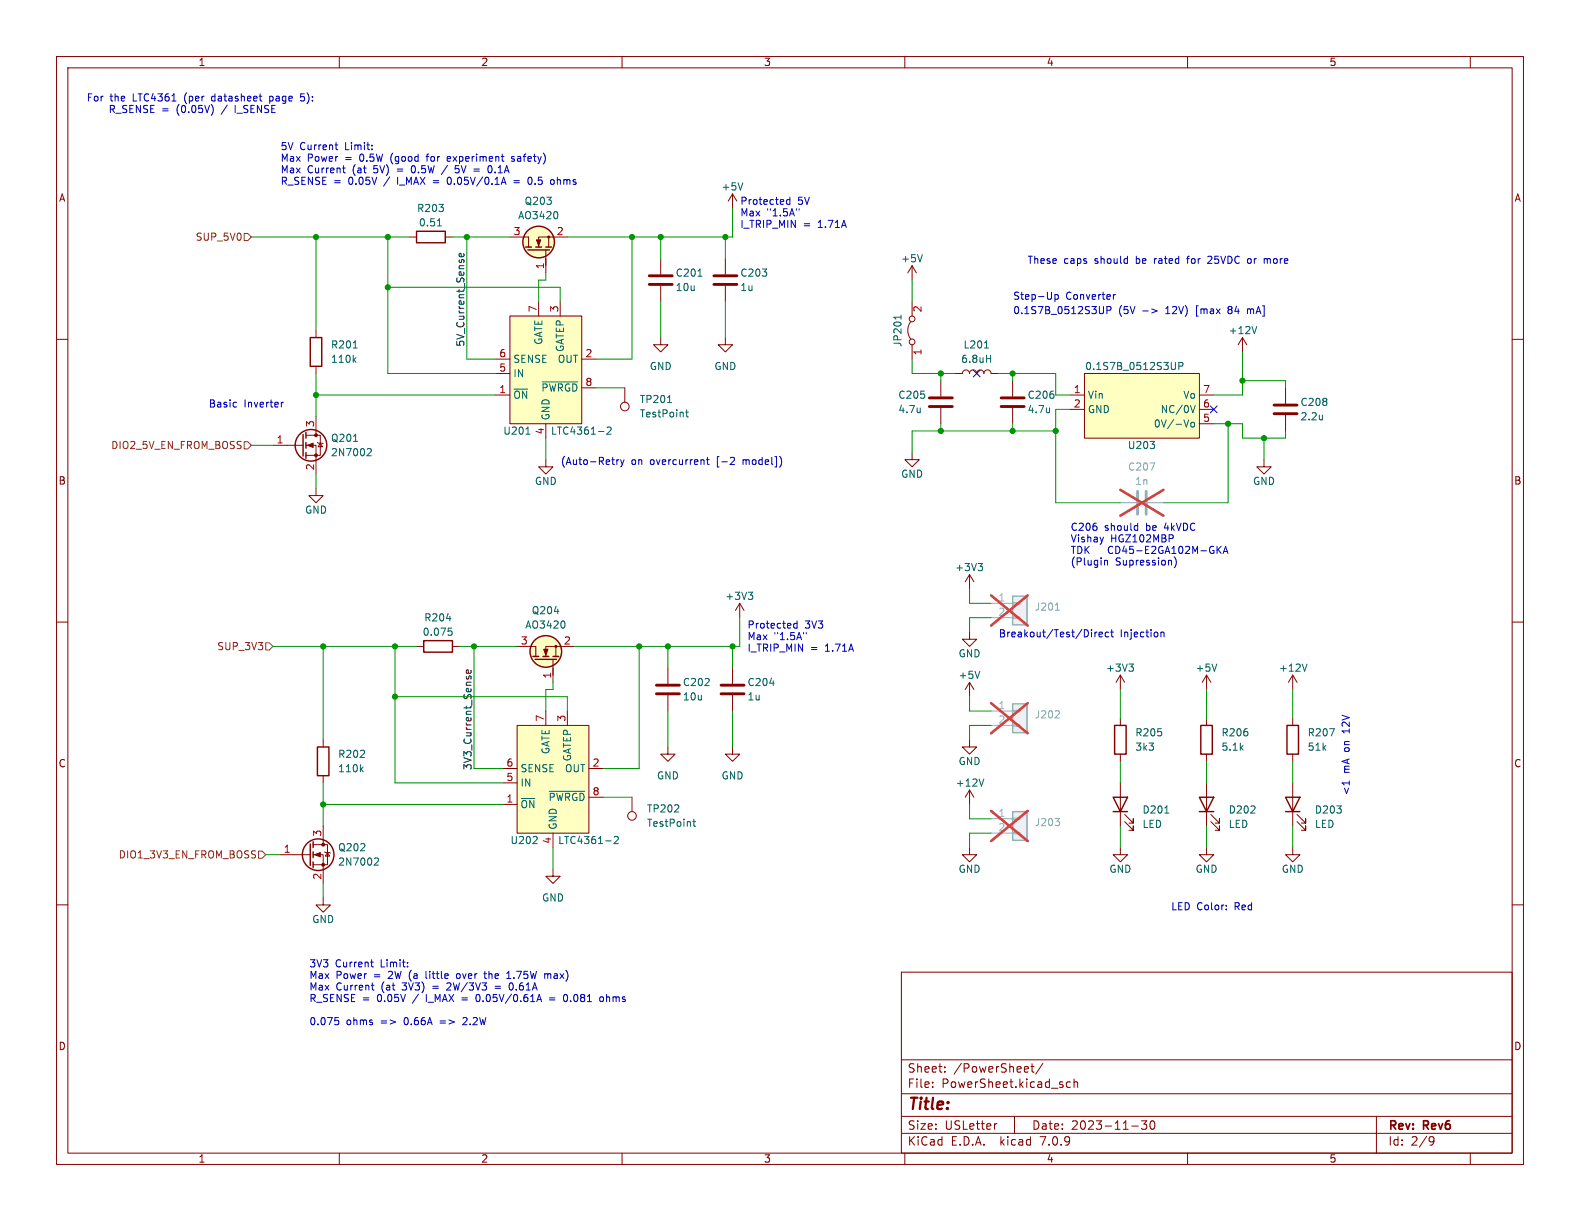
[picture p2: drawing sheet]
<svg xmlns="http://www.w3.org/2000/svg" width="279mm" height="216mm" viewBox="0 0 279 216" stroke-linecap="round" stroke-linejoin="round" font-family="sans-serif">
<g fill="none" stroke="#840000" stroke-width=".18">
<path d="M10 10h259.4v195.9h-259.4zM12 12h255.4v191.9h-255.4zM60 10v2M110 10v2M160 10v2M210 10v2M260 10v2M129.5 34.3v2.5M129.5 34.3l-.7 1.3M129.5 34.3l.8 1.3M10 60h2M55.9 58.4v1.3"/>
<path d="M72.4 41.9h1.3M78.7 41.9h1.3M90.2 55.9h12.7v19h-12.7zM90.2 41.9h3.3v1.8M95.2 53.3v2.6M96.5 44.2v4.1M97 41.9v1.8M99.1 53.3v2.6M100.3 41.9h-5.1v1.8M116.8 59.7v1.3h1.3l-1.3 1.2-1.2-1.2h1.2M116.8 45.7v2.8M116.8 50.5v2.8"/>
<path d="M128.3 59.7v1.3h1.2l-1.2 1.2-1.3-1.2h1.3M128.3 45.7v2.8M128.3 50.5v2.8M161 56.9a2.54 2.54 0 0 0 0 3M161.3 47l-.8 1.3M161.3 47v2.5M161.3 53.3v2.6M161.3 47l.8 1.3M219.7 59.7l-.8 1.3M219.7 59.7v2.5M219.7 59.7l.8 1.3M267.4 60h2"/>
<path d="M48.3 78.7h5.3M54.1 78.7h1.8v5.1M54.1 77h2.5v3.5h-2.5M55.9 64.8v1.2M55.9 73.7v3.3M56.1 78.2l.2 .2h.7l.1 .1M56.6 78.4l.4 .6h-.7zM87.6 69.9h2.6M87.6 63.5h2.6M87.6 66h2.6M96.5 74.9v2.6M102.9 63.5h2.5"/>
<path d="M102.9 68.6h2.5M110.5 68.6v2.5M161.3 61v2.5M166.4 67.3v2.8M166.4 72.1v2.8M168.9 66h1.3a.64 .64 0 0 1 .6-.6 .64 .64 0 0 1 .6 .6 .64 .64 0 0 1 .7-.6 .64 .64 0 0 1 .6 .6 .64 .64 0 0 1 .7-.6 .64 .64 0 0 1 .6 .6 .64 .64 0 0 1 .6-.6 .64 .64 0 0 1 .7 .6h1.2M179.1 67.3v2.8M179.1 72.1v2.8M189.2 69.9h2.6M189.2 72.4h2.6M191.8 66h20.3v11.5h-20.3zM212.1 69.9h2.5"/>
<path d="M212.1 72.4h2.5M212.1 74.9h2.5M227.3 68.6v2.8M227.3 73.4v2.8M55.9 86.4v1.2h1.2l-1.2 1.3-1.3-1.3h1.3M96.5 81.3v1.3h1.3l-1.3 1.2-1.3-1.2h1.3M161.3 80v1.3h1.3l-1.3 1.3-1.3-1.3h1.3M223.5 81.3v1.3h1.3l-1.3 1.2-1.3-1.2h1.3M10 110h2M73.7 114.3h1.2M80 114.3h1.3M91.4 114.3h3.3v1.8"/>
<path d="M97.8 116.6v4.1M98.3 114.3v1.8M101.6 114.3h-5.1v1.8M118.1 118.1v2.8M129.5 118.1v2.8M130.8 106.7l-.8 1.3M130.8 106.7v2.5M130.8 106.7l.8 1.3M171.4 111.8v1.2h1.3l-1.3 1.3-1.2-1.3h1.2M171.4 101.6v2.5M171.4 101.6l-.7 1.3M171.4 101.6l.8 1.3"/>
<path d="M198.1 119.4v2.5M198.1 119.4l-.7 1.3M198.1 119.4l.8 1.3M213.4 119.4v2.5M213.4 119.4l-.8 1.3M213.4 119.4l.7 1.3M228.6 119.4l-.8 1.3M228.6 119.4v2.5M228.6 119.4l.8 1.3M267.4 110h2M57.1 130.8v1.3M57.1 137.2v1.2"/>
<path d="M88.9 135.9h2.5M88.9 138.4h2.5M91.4 128.3h12.7v19h-12.7zM96.5 125.7v2.6M100.3 125.7v2.6M104.1 135.9h2.6M118.1 132.1v1.3h1.3l-1.3 1.2-1.3-1.2h1.3M118.1 122.9v2.8M129.5 132.1v1.3h1.3l-1.3 1.2-1.2-1.2h1.2M129.5 122.9v2.8M171.4 130.8v1.3h1.3l-1.3 1.3-1.2-1.3h1.2M171.4 139.7l-.7 1.3"/>
<path d="M171.4 120.7v2.5M171.4 139.7v2.5M171.4 139.7l.8 1.3M171.4 120.7l-.7 1.2M171.4 120.7l.8 1.2M198.1 127v1.3M198.1 133.4v1.2M198.1 138.4v7.7M213.4 127v1.3M213.4 133.4v1.2M213.4 138.4v7.7M228.6 127v1.3"/>
<path d="M228.6 133.4v1.2M228.6 138.4v7.7M10 160h2M49.5 151.1h5.4M55.4 151.1h1.7v5.1M55.4 149.4h2.5v3.5h-2.5M57.1 158.8v1.2h1.3l-1.3 1.3-1.2-1.3h1.2M57.1 146.1v3.3M57.4 150.6l.1 .1h.8l.1 .2M57.9 150.7l.4 .7h-.8zM88.9 142.2h2.5M97.8 153.7v1.2h1.3l-1.3 1.3-1.3-1.3h1.3"/>
<path d="M97.8 147.3v2.6M104.1 141h2.6M111.8 141v2.5M171.4 149.9v1.2h1.3l-1.3 1.3-1.2-1.3h1.2M198.1 149.9v1.2h1.3l-1.3 1.3-1.3-1.3h1.3M198.9 145.3l1.5 1.5v-.7v.7h-.8M198.9 144l1.5 1.5v-.7v.7h-.8M213.4 149.9v1.2h1.2l-1.2 1.3-1.3-1.3h1.3M214.1 145.3l1.5 1.5v-.7v.7h-.7M214.1 144l1.5 1.5v-.7v.7h-.7M228.6 149.9v1.2h1.3l-1.3 1.3-1.3-1.3h1.3M229.4 145.3l1.5 1.5v-.7v.7h-.8"/>
<path d="M229.4 144l1.5 1.5v-.7v.7h-.8M267.4 160h2M159.4 171.9h108v32h-108zM159.4 197.4h108M159.4 193.4h108M159.4 187.4h108M164.9 192.1v.2M164.9 191.4v.1M167.1 189.4v.2M167.1 188.7v.1M176.3 198.7l-.3 .1M179.4 197.4v3"/>
<path d="M182.3 188.6h.6M182.5 188.1v1.3l.4 .2M184.4 188l-1.3 1.9M189.3 191.4l-.4-.1-.3 .3v.4l.1 .2h.6M189.9 191.4l.2-.1 .4 .1 .1 .9M189.9 190.8v1.5M200.1 199.1h1.2M201.9 198.2h.9l-.5 .6 .4 .1v.6l-.2 .2h-.4l-.2-.2M203.6 198.3l.1-.1a.81 .81 0 0 1 .6 .6 .81 .81 0 0 1-.3 .8l-.1 .1a.81 .81 0 0 1-.6-.6 .81 .81 0 0 1 .3-.8zM243.4 197.4v6.5M60 203.9v2M110 203.9v2"/>
<path d="M159.4 200.4h108M160 203.9v2M210 203.9v2M253 201l.5 .1a.99 .99 0 0 1-.4 1.4h-.2M253.6 201.6l-.3 .3h-.3M260 203.9v2"/>
<circle cx="161.3" cy="56.4" r=".51"/>
<circle cx="110.5" cy="71.9" r=".76"/>
<circle cx="161.3" cy="60.5" r=".51"/>
<circle cx="111.8" cy="144.3" r=".76"/>
</g>
<g fill="none" stroke="#840000" stroke-width=".25">
<path d="M54.9 59.7h2v5.1h-2zM73.7 40.9h5v2h-5zM93 43.7h1M93.3 44.2h3.9M94.7 43.7h1.1M96.5 43.7h1M53.6 76.8v3.8M54.1 76.5v1M54.1 78.2v1M54.1 80v1M74.9 113.3h5.1v2h-5.1zM94.2 116.1h1"/>
<path d="M94.6 116.6h3.8M96 116.1h1M97.8 116.1h1M56.1 132.1h2.1v5.1h-2.1zM197.1 128.3h2v5.1h-2zM212.3 128.3h2.1v5.1h-2.1zM227.6 128.3h2v5.1h-2zM54.9 149.2v3.8M55.4 148.8v1.1M55.4 150.6v1M55.4 152.4v1M196.8 141h2.6l-1.3 2.5z"/>
<path d="M196.8 143.5h2.6M212.1 141h2.5l-1.2 2.5zM212.1 143.5h2.5M227.3 141h2.6l-1.3 2.5zM227.3 143.5h2.6"/>
<circle cx="95.2" cy="42.8" r="2.79"/>
<circle cx="55" cy="78.7" r="2.79"/>
<circle cx="96.5" cy="115.2" r="2.79"/>
<circle cx="56.3" cy="151.1" r="2.79"/>
</g>
<g fill="none" stroke="#006464" stroke-width=".18">
<path d="M77.3 39.9h.8M77.6 38.9l.1-.2v1.2M98.5 37.5l.1 .4-.1 .7M131.4 32.3l-.5 1.3M123.4 48.8h.7M159.3 55.7v.8M159.3 56.1h-1.2l.1 .1M163.1 45l-.4 1.3M222.2 57.7l-.4 1.3M62.5 61.5h.7M62.5 78h.7M62.6 63.6l.3 .5"/>
<path d="M62.9 63.2l-.4 .5M65.1 79.3l.4 .1 .2 .3-.8 .9h.8M93 76.8h.7M95.9 67.5h6.2M105.8 76.3h1M107.3 75.6l.5-.1 .3 .4-.8 .9h.8M118 71.2h.8M121.2 72.9h.5M121.4 72.5v1.1l.3 .1M162.7 72.1v.9M162.7 72.8v.1M174.1 61.5h.7"/>
<path d="M174.4 63.4h.8M175.2 62.8v1.3M185.6 72.1v.9M185.6 72.8l-.1 .1M203.4 78h.8l-.5 .5M204.1 78.7v.5M207.9 64.1v1l-.3 .2M208.5 64.7h.6l.1-.2-.1-.3-.6-.1v1.2M210.2 74.2l-.4 1.3M210.6 74.8l.2-.1 .4 .1v.5l-.1 .1-.3 .1-.2-.1zM211.4 71.7l-.5 1.3M233.9 73.4v.8"/>
<path d="M233.9 74.1l-.1 .1M173 99.6h.7l-.4 .5M79 109.4h.7M79.3 111.1h.6M79.4 111.6h.3l.2 .2v.4l-.5 .1M99.8 109.9l.1 .4-.1 .6M132.3 104.7h.8l-.4 .5M132.9 105.2l.2 .2v.3l-.2 .3M173.3 118.7l-.5 1.3M173.5 100.1l.2 .3v.3l-.2 .2M199.6 117.4h.8l-.4 .5M200.2 117.9l.2 .2v.3l-.2 .3"/>
<path d="M215.2 117.4l-.4 1.3M231.1 117.4l-.4 1.3M63.9 136l.3 .5M64.2 135.6l-.5 .5M97.1 139.9h6.3M136.1 120.8h.8M174 137.7l-.4 1.3M235.1 128.8h.9l-.6 1.3M66.4 151.7l.4 .1 .1 .3-.7 .9h.7M94.2 149.2h.8M94.9 148v.4M107.1 148.7h1"/>
<path d="M108.6 148l.5-.1 .2 .4-.7 .9h.7M122.5 145.3h.5M122.7 144.9v1l.3 .2M206 143.8h.7"/>
</g>
<g fill="#f0f0f0" stroke="#f0f0f0" stroke-width=".18">
<path d="M179.1 124.5h2.5v5h-2.5z"/>
<path d="M179.1 105.4h2.5v5.1h-2.5z"/>
<path d="M179.1 143.5h2.5v5.1h-2.5z"/>
</g>
<g fill="none" stroke="#a1a1a1" stroke-width=".18">
<path d="M198.1 88.9h2.8M202.9 88.9h2.8M175.3 106.7h3.8M175.3 109.2h3.8M179.1 109.1h1.2v.2h-1.2zM179.1 106.6h1.2v.2h-1.2zM175.3 125.7h3.8M175.3 128.3h3.8M179.1 128.1h1.2v.3h-1.2zM179.1 125.6h1.2v.3h-1.2zM175.3 144.8h3.8M175.3 147.3h3.8"/>
<path d="M179.1 147.2h1.2v.2h-1.2zM179.1 144.7h1.2v.2h-1.2z"/>
</g>
<path d="M179.1 105.4h2.5v5.1h-2.5zM179.1 124.5h2.5v5h-2.5zM179.1 143.5h2.5v5.1h-2.5z" fill="none" stroke="#a1a1a1" stroke-width=".25"/>
<path d="M203.4 81.9h.8l-.5 1.2M186.6 107.9h.7M187.2 125.7l.1 .2v.3l-.7 .7h.7M186.6 144.7h.7l-.4 .5M187.2 145.3l.1 .2-.1 .4" fill="none" stroke="#989898" stroke-width=".18"/>
<path d="M198.1 86.6l7.6 4.6M205.7 86.6l-7.6 4.6M175.3 105.3l6.4 5.3M181.7 105.3l-6.4 5.3M175.3 124.3l6.4 5.4M181.7 124.3l-6.4 5.4M175.3 143.4l6.4 5.3M181.7 143.4l-6.4 5.3" fill="none" stroke="#eb3a3d" stroke-width=".46"/>
<g fill="none" stroke="#840000" stroke-width=".51">
<path d="M114.8 50.3h4.1M114.8 48.8h4.1M126.2 50.3h4.1M126.2 48.8h4.1M164.3 71.9h4.1M164.3 70.4h4.1M177 71.9h4.1M177 70.4h4.1M225.3 73.2h4.1M225.3 71.6h4.1M116.1 122.7h4M116.1 121.2h4"/>
<path d="M127.5 122.7h4.1M127.5 121.2h4.1"/>
</g>
<g fill="#ffffc2" stroke="#ffffc2" stroke-width=".18">
<path d="M91.4 128.3h12.7v19h-12.7z"/>
<path d="M191.8 66h20.3v11.5h-20.3z"/>
<path d="M90.2 55.9h12.7v19h-12.7z"/>
<circle cx="95.2" cy="42.8" r="2.79"/>
<circle cx="96.5" cy="115.2" r="2.79"/>
</g>
<g fill="#840000" stroke="#840000" stroke-width=".18">
<path d="M94.9 42.4h.7l-.4 1z"/>
<path d="M96.1 114.8h.8l-.4 1z"/>
<path d="M55.6 151.1l1-.4v.8z"/>
<path d="M54.4 78.7l1-.3v.7z"/>
<circle cx="97" cy="41.9" r=".18"/>
<circle cx="98.3" cy="114.3" r=".18"/>
<circle cx="57.1" cy="152.9" r=".25"/>
<circle cx="57.1" cy="149.4" r=".25"/>
<circle cx="55.9" cy="80.5" r=".25"/>
<circle cx="55.9" cy="77" r=".25"/>
</g>
<path d="M201.2 86.9v4M202.7 86.9v4" fill="none" stroke="#a1a1a1" stroke-width=".51"/>
<path d="M43.2 41.3h.6l.6 .6-.6 .6h-.6zM43.2 78.1h.6l.6 .6-.6 .7h-.6zM47 113.7h.6l.7 .6-.7 .6h-.6zM45.7 150.5h.7l.6 .6-.6 .7h-.7z" fill="none" stroke="#725600" stroke-width=".18"/>
<path d="M82 44.9v.3l-.1 .2-.6-.1v-.4l.2-.1 .1 .6M82.5 119.6v.1M82.9 119.7l.2-.2 .2 .2M83.2 118.5l.1 .4-.2 .2-.6-.1v-.5h.3l.1 .6" fill="none" stroke="#0f0f0f" stroke-width=".18"/>
<g fill="none" stroke="#0000c2" stroke-width=".18">
<path d="M30.4 17.9h.7M31.7 18.5a1.46 1.46 0 0 0 0 1.9M40.2 18.6l-1.1 1.6M41.6 18.6v1.3M45.8 17h.5M46.2 17.9h.1M47.7 17v1.3M47.7 17.8l.1 .1M47.8 17l-.1 .1M53.1 17.7l.5 .2M53.8 16.6h-.6l-.1 .6 .5-.1M41.9 20h1"/>
<path d="M59.2 25.6h.5M59.4 26.3l.3 .2M60.6 29.7h.5M60.8 30.4l.3 .2M65.8 26.4v.1M65.8 25.7v.1M72.8 29.5l-.1 .6 .2 .4M75.3 27.7h.5M75.6 27.3l-.1 1.2M79.1 29.2l-1 1.7M79.4 31.3a.72 .72 0 0 0 .1 1.3M79.5 27.7h-.2l-.2 .2v.6h.4"/>
<path d="M79.7 28l-.6 .1M80.5 30.4l.2 .2 .4-.1M80.5 29.3v.6l.2-.1h.4M83.8 29.9h1M83.8 30.3h1M86.9 29.5v.8l-.3 .3M88.8 32.2h.6M89.1 31.3l.4 1.3M90.9 31.9h.9M90.9 32.3h.9M90.9 27.7h-.3l-.1 .2 .5 .4M91 28.3l-.2 .2h-.3"/>
<path d="M93.4 31.6l.3-.3a.68 .68 0 0 1 .4 .7 .68 .68 0 0 1-.4 .6l-.2-.1M97.6 31.8h.3l.1 .2v.5l-.4 .1M139.7 34.9v1.2M139.7 35.4l-.4-.1-.2 .2 .1 .6h.5M141.3 36.9v.3M186.5 52.1v1.2M186.5 52.1h.4l.3 .2-.2 .6h-.5M195.1 54.2v1l-.2 .3M195.7 54.9l.6-.1 .2-.2-.1-.3-.7-.1v1.3M196.9 52.1v.8M197.3 52.1l-.4 .2M202.1 55h1"/>
<path d="M203.7 54.6l.9 .4-.9 .3M209.8 45.7h.5M210.1 45.4l-.1 1.2M214.1 45.3l-.5 .1M214.2 45.9l-.7 .7h.8M217.4 54.2l-.3 .2 .3 .3-.2 .2-.1 .3 .3 .3M220.6 54.6v.9M220.7 46.5l.1 .1 .3-.1M221 54.6l-.4 .1M221.1 45.8l-.3-.1-.1 .2M223.7 45.7l.4 .2M224.1 45.9v.7"/>
<path d="M224.3 45.7l-.2 .2M41.7 71.1l.1 .1M41.8 71.9l-.1 .1M50.1 71.1l-.3 .3M109.1 81.3v.8M109.4 81.3l-.3 .2M109.7 81.3l.3 .8M110 82.1l-.3 .5M110.3 81.3l-.3 .8M124.9 81.3h.5M125.1 80.9v1.1l.3 .1M129.3 80.9h.5l.1 .3-.8 .9h.8"/>
<path d="M138.2 81.2v.9M195.3 99.1v.8M195.3 99.2l.2-.1h.3l.1 .8M200.8 92.9l.4 .1M201.2 92.5v1.3M201.2 93.7l-.4 .1M207.1 99.1l.1 .8M207.4 94.7v.4M207.7 98.5a1.47 1.47 0 0 1 0 1.9M215.4 97.1l.5 .8M215.9 96.6l-.7 .7M216.3 97.9l.4-1.3 .4 1.3"/>
<path d="M216.4 97.5h.6M140.9 109.8v1.3M140.9 110.3l-.3-.1-.3 .3 .2 .5h.4M142.6 111.8v.3M193.6 111.8v.8M194 111.8l-.4 .2M194.3 112.2l.7-.1-.1-.3h-.4l-.2 .2 .1 .6h.5M196 111.8h-.3l-.3 .2 .2 .6h.4M196.4 111.8h.5M196.6 111.3v1.1l.3 .2M205.3 111.9l.2-.1h.3v.8M205.3 111.8v.8"/>
<path d="M238.6 138.1v.7M59.2 179.9h.7M65.5 170.1h.5M65.7 174.2h.4M65.7 170.8l.3 .2M65.8 174.9l.3 .2M72.1 170.9v.1M72.1 170.2v.1M75.3 171.7v1.1l.2 .2M79.2 173.8l-.2 .1M79.7 174.3l-.7 .8h.7M81.1 172.2h-.3l-.1 .2 .1 .5 .3 .1"/>
<path d="M82 179.9l-.1 .1M84.5 175.8a.72 .72 0 0 0 .1 1.3M85.6 172.2h.4M85.7 171.7v1.1l.3 .2M87.5 174.4h1M87.5 174.8h1M89.6 173h.7M89.7 172.1l.3-.4v1.3M90.6 173.9l-.1-.1a.68 .68 0 0 0-.5 .6 .68 .68 0 0 0 .5 .7l.1-.1M95 176.7h.7M95.3 175.8l.5 1.3M96.5 172.2l.4 .2"/>
<path d="M96.9 172.4v.6M97.2 176.4h.9M97.2 176.8h.9M97.3 172.2h-.3l-.1 .2M99.7 176.1l.2-.3a.68 .68 0 0 1 .5 .7 .68 .68 0 0 1-.5 .6l-.1-.1M106.1 176.4l.2-.1 .4 .1v.5l-.1 .1-.3 .1-.2-.1zM216.8 160.8v.1M216.8 160.1v.1M59.4 180.4h.3l.2 .3v.4l-.5 .1M82.5 180.5l-.7 .7h.8"/>
</g>
<g fill="none" stroke="#009600" stroke-width=".18">
<path d="M129.5 36.8v5.1h-29.2M44.4 41.9h28M55.9 41.9v16.5M68.6 50.8h30.5v2.5M68.6 41.9v24.1h19M80 41.9h10.2M82.5 41.9v21.6h5.1M96.5 48.3v1.2h-1.3v3.8M111.8 41.9v21.6h-6.4M116.8 41.9v3.8M116.8 53.3v6.4M128.3 41.9v3.8"/>
<path d="M128.3 53.3v6.4M161.3 49.5v3.8M44.4 78.7h3.9M55.9 66v7.7M55.9 69.9h31.7M96.5 77.5v3.8M105.4 68.6h5.1M161.3 63.5v2.5h7.6M166.4 66v1.3M166.4 74.9v1.3M176.5 66h10.2v3.9h2.5M179.1 66v1.3"/>
<path d="M179.1 74.9v1.3M186.7 76.2h-25.4v3.8M189.2 72.4h-2.5v16.5h11.4M214.6 74.9h5.1v2.6h7.6v-1.3M217.2 74.9v14h-11.5M219.7 62.2v7.7h-5.1M219.7 67.3h7.6v1.3M223.5 77.5v3.8M55.9 83.8v2.6M48.3 114.3h25.4M57.1 114.3v16.5M69.8 114.3v24.1h19.1"/>
<path d="M81.3 114.3h10.1M83.8 114.3v21.6h5.1M113 114.3v21.6h-6.3M118.1 114.3v3.8M129.5 114.3v3.8M130.8 109.2v5.1h-29.2M171.4 104.1v2.6h3.9M175.3 109.2h-3.9v2.6M57.1 138.4v7.7M69.8 123.2h30.5v2.5M97.8 120.7v1.2h-1.3v3.8M118.1 125.7v6.4"/>
<path d="M129.5 125.7v6.4M171.4 123.2v2.5h3.9M175.3 128.3h-3.9v2.5M198.1 121.9v5.1M198.1 134.6v3.8M213.4 121.9v5.1M213.4 134.6v3.8M228.6 121.9v5.1M228.6 134.6v3.8M47 151.1h2.5M57.1 156.2v2.6M57.1 142.2h31.8"/>
<path d="M97.8 149.9v3.8M106.7 141h5.1M171.4 142.2v2.6h3.9M175.3 147.3h-3.9v2.6M198.1 146.1v3.8M213.4 146.1v3.8M228.6 146.1v3.8"/>
</g>
<path d="M172.1 65.4l1.2 1.2M173.3 65.4l-1.2 1.2M214 71.8l1.2 1.2M215.2 71.8l-1.2 1.2" fill="none" stroke="#000084" stroke-width=".18"/>
<g fill="#009600" stroke="#009600" stroke-width=".18">
<circle cx="57.1" cy="114.3" r=".46"/>
<circle cx="69.8" cy="114.3" r=".46"/>
<circle cx="57.1" cy="142.2" r=".46"/>
<circle cx="166.4" cy="66" r=".46"/>
<circle cx="116.8" cy="41.9" r=".46"/>
<circle cx="111.8" cy="41.9" r=".46"/>
<circle cx="128.3" cy="41.9" r=".46"/>
<circle cx="166.4" cy="76.2" r=".46"/>
<circle cx="186.7" cy="76.2" r=".46"/>
<circle cx="179.1" cy="66" r=".46"/>
<circle cx="179.1" cy="76.2" r=".46"/>
<circle cx="68.6" cy="50.8" r=".46"/>
<circle cx="68.6" cy="41.9" r=".46"/>
<circle cx="82.5" cy="41.9" r=".46"/>
<circle cx="55.9" cy="69.9" r=".46"/>
<circle cx="55.9" cy="41.9" r=".46"/>
<circle cx="69.8" cy="123.2" r=".46"/>
<circle cx="113" cy="114.3" r=".46"/>
<circle cx="118.1" cy="114.3" r=".46"/>
<circle cx="83.8" cy="114.3" r=".46"/>
<circle cx="129.5" cy="114.3" r=".46"/>
<circle cx="223.5" cy="77.5" r=".46"/>
<circle cx="217.2" cy="74.9" r=".46"/>
<circle cx="219.7" cy="67.3" r=".46"/>
</g>
<text font-size="2.8" fill="#840000" x="160.4" y="196.8">Title:</text>
<g font-size="2.1" fill="#840000">
<text x="160.4" y="189.9">Sheet:</text>
<text x="168.6" y="189.9">/PowerSheet/</text>
<text x="160.4" y="192.6">File:</text>
<text x="166.5" y="192.6">PowerSheet.kicad_sch</text>
<text x="160.4" y="202.8">KiCad</text>
<text x="160.4" y="200">Size:</text>
<text x="167.1" y="200">USLetter</text>
<text x="168.1" y="202.8">E.D.A.</text>
<text x="177" y="202.8">kicad</text>
<text x="182.4" y="200">Date:</text>
<text x="184.2" y="202.8">7.0.9</text>
<text x="189.4" y="200">2023-11-30</text>
<text x="245.4" y="200.2">Rev:</text>
<text x="245.4" y="202.8">Id:</text>
<text x="249.5" y="202.8">2/9</text>
<text x="251.8" y="200.2">Rev6</text>
</g>
<g font-size="1.8" fill="#840000">
<text x="35" y="11.9">1</text>
<text x="85" y="11.9">2</text>
<text x="135" y="11.9">3</text>
<text x="185" y="11.9">4</text>
<text x="235" y="11.9">5</text>
<text x="10.3" y="35.9">A</text>
<text x="267.7" y="35.9">A</text>
<text x="10.3" y="85.9">B</text>
<text x="267.7" y="85.9">B</text>
<text x="10.3" y="135.9">C</text>
<text x="267.7" y="135.9">C</text>
<text x="10.3" y="185.9">D</text>
<text x="267.7" y="185.9">D</text>
<text x="35" y="205.8">1</text>
<text x="85" y="205.8">2</text>
<text x="135" y="205.8">3</text>
<text x="185" y="205.8">4</text>
<text x="235" y="205.8">5</text>
</g>
<g font-size="1.8" fill="#0000c2">
<text x="15.2" y="18">For</text>
<text x="19.4" y="18">the</text>
<text x="19.9" y="20.1">R_SENSE =</text>
<text x="23.6" y="18">LTC4361</text>
<text x="32.1" y="20.1">(0.05V)</text>
<text x="32.8" y="18">(per</text>
<text x="37.9" y="18">datasheet</text>
<text x="42.8" y="20.1">I_SENSE</text>
<text x="48.3" y="18">page</text>
<text x="54" y="18">5):</text>
<text x="49.5" y="26.6">5V</text>
<text x="49.5" y="28.7">Max</text>
<text x="53" y="26.6">Current</text>
<text x="54.3" y="28.7">Power</text>
<text x="61.1" y="26.6">Limit:</text>
<text x="61.1" y="28.7">=</text>
<text x="63.9" y="28.7">0.5W</text>
<text x="69.5" y="28.7">(good</text>
<text x="76.1" y="28.7">for</text>
<text x="80" y="28.7">experiment</text>
<text x="91.5" y="28.7">safety)</text>
<text x="49.5" y="30.7">Max</text>
<text x="49.5" y="32.8">R_SENSE =</text>
<text x="54.3" y="30.7">Current</text>
<text x="61.7" y="32.8">0.05V</text>
<text x="62.5" y="30.7">(at</text>
<text x="66.3" y="30.7">5V)</text>
<text x="68.2" y="32.8">/</text>
<text x="70.7" y="30.7">=</text>
<text x="70.7" y="32.8">I_MAX =</text>
<text x="73.4" y="30.7">0.5W</text>
<text x="79.1" y="30.7">/</text>
<text x="80" y="32.8">0.05V/0.1A</text>
<text x="81.6" y="30.7">5V</text>
<text x="85" y="30.7">=</text>
<text x="87.8" y="30.7">0.1A</text>
<text x="91.9" y="32.8">=</text>
<text x="94.6" y="32.8">0.5</text>
<text x="98.8" y="32.8">ohms</text>
<text x="130.8" y="36.3">Protected</text>
<text x="130.8" y="38.3">Max</text>
<text x="130.8" y="40.4">I_TRIP_MIN</text>
<text x="135.6" y="38.3">&quot;1.5A&quot;</text>
<text x="141.1" y="36.3">5V</text>
<text x="142" y="40.4">=</text>
<text x="144.8" y="40.4">1.71A</text>
<text x="181.6" y="46.7">These</text>
<text x="188.1" y="46.7">caps</text>
<text x="193.7" y="46.7">should</text>
<text x="201.1" y="46.7">be</text>
<text x="204.6" y="46.7">rated</text>
<text x="210.6" y="46.7">for</text>
<text x="214.5" y="46.7">25VDC</text>
<text x="221.7" y="46.7">or</text>
<text x="224.8" y="46.7">more</text>
<text x="179.1" y="53.1">Step-Up</text>
<text x="188.5" y="53.1">Converter</text>
<text x="179.1" y="55.6">0.1S7B_0512S3UP</text>
<text x="197.8" y="55.6">(5V</text>
<text x="206.4" y="55.6">12V)</text>
<text x="211.9" y="55.6">[max</text>
<text x="217.8" y="55.6">84</text>
<text x="221.4" y="55.6">mA]</text>
<text x="36.8" y="72.1">Basic</text>
<text x="43.1" y="72.1">Inverter</text>
<text x="99.1" y="82.3">(Auto-Retry</text>
<text x="111.6" y="82.3">on</text>
<text x="115.1" y="82.3">overcurrent</text>
<text x="127" y="82.3">[-2</text>
<text x="131.8" y="82.3">model])</text>
<text x="189.2" y="93.9">C206</text>
<text x="189.2" y="96">Vishay</text>
<text x="195.3" y="93.9">should</text>
<text x="196.4" y="96">HGZ102MBP</text>
<text x="202.8" y="93.9">be</text>
<text x="206.2" y="93.9">4kVDC</text>
<text x="189.2" y="98">TDK</text>
<text x="189.2" y="100.1">(Plugin</text>
<text x="196.3" y="98">CD45-E2GA102M-GKA</text>
<text x="197.2" y="100.1">Supression)</text>
<text x="132.1" y="111.2">Protected</text>
<text x="132.1" y="113.3">Max</text>
<text x="136.9" y="113.3">&quot;1.5A&quot;</text>
<text x="142.3" y="111.2">3V3</text>
<text x="176.5" y="112.8">Breakout/Test/Direct</text>
<text x="198.1" y="112.8">Injection</text>
<text x="132.1" y="115.3">I_TRIP_MIN</text>
<text x="143.3" y="115.3">=</text>
<text x="146" y="115.3">1.71A</text>
<text x="238.8" y="129.3" transform="rotate(-90 238.8 129.3)">12V</text>
<text x="238.8" y="136.8" transform="rotate(-90 238.8 136.8)">mA</text>
<text x="238.8" y="132.8" transform="rotate(-90 238.8 132.8)">on</text>
<text x="238.8" y="140.7" transform="rotate(-90 238.8 140.7)">&lt;1</text>
<text x="207" y="161">LED Color:</text>
<text x="218.4" y="161">Red</text>
<text x="54.6" y="171.1">3V3</text>
<text x="54.6" y="173.2">Max</text>
<text x="59.3" y="171.1">Current</text>
<text x="59.4" y="173.2">Power</text>
<text x="66.2" y="173.2">=</text>
<text x="67.4" y="171.1">Limit:</text>
<text x="68.9" y="173.2">2W (a</text>
<text x="75.9" y="173.2">little</text>
<text x="81.6" y="173.2">over</text>
<text x="86.8" y="173.2">the</text>
<text x="90.9" y="173.2">1.75W</text>
<text x="97.7" y="173.2">max)</text>
<text x="54.6" y="175.2">Max</text>
<text x="54.6" y="177.3">R_SENSE =</text>
<text x="59.4" y="175.2">Current</text>
<text x="66.8" y="177.3">0.05V</text>
<text x="67.5" y="175.2">(at</text>
<text x="71.4" y="175.2">3V3)</text>
<text x="73.3" y="177.3">/</text>
<text x="75.8" y="177.3">I_MAX =</text>
<text x="77" y="175.2">=</text>
<text x="79.7" y="175.2">2W/3V3</text>
<text x="85" y="177.3">0.05V/0.61A</text>
<text x="91.1" y="175.2">0.61A</text>
<text x="98.2" y="177.3">=</text>
<text x="100.9" y="177.3">0.081</text>
<text x="107.5" y="177.3">ohms</text>
<text x="54.6" y="181.4">0.075</text>
<text x="61.2" y="181.4">ohms</text>
<text x="67.4" y="181.4">=&gt;</text>
<text x="71.7" y="181.4">0.66A</text>
<text x="78.2" y="181.4">=&gt;</text>
<text x="82.5" y="181.4">2.2W</text>
</g>
<g font-size="1.8" fill="#006464">
<text x="127.5" y="33.9">+5V</text>
<text x="73.6" y="37.7">R203</text>
<text x="74" y="40.2">0.51</text>
<text x="91.5" y="39">AO3420</text>
<text x="92.7" y="36.4">Q203</text>
<text x="159.3" y="46.6">+5V</text>
<text x="119.4" y="49.1">C201</text>
<text x="119.4" y="51.7">10u</text>
<text x="130.8" y="49.1">C203</text>
<text x="130.8" y="51.7">1u</text>
<text x="217.2" y="59.3">+12V</text>
<text x="58.4" y="61.8">R201</text>
<text x="58.4" y="64.4">110k</text>
<text x="90.7" y="64.4">SENSE</text>
<text x="96.1" y="61.1" transform="rotate(-90 96.1 61.1)">GATE</text>
<text x="98.5" y="64.4">OUT</text>
<text x="99.9" y="62.3" transform="rotate(-90 99.9 62.3)">GATEP</text>
<text x="114.8" y="65.6">GND</text>
<text x="126.2" y="65.6">GND</text>
<text x="159.6" y="61.5" transform="rotate(-90 159.6 61.5)">JP201</text>
<text x="169.9" y="64.4">6.8uH</text>
<text x="170.3" y="61.8">L201</text>
<text x="191.8" y="65.6">0.1S7B_0512S3UP</text>
<text x="90.7" y="70.7">~{ON}</text>
<text x="90.7" y="66.9">IN</text>
<text x="95.6" y="69.4">~{PWRGD}</text>
<text x="113" y="71.5">TP201</text>
<text x="158.8" y="70.7">C205</text>
<text x="181.6" y="70.7">C206</text>
<text x="192.3" y="70.7">Vin</text>
<text x="209.1" y="70.7">Vo</text>
<text x="229.9" y="72">C208</text>
<text x="88.9" y="77.1">U201</text>
<text x="97.3" y="77.1">LTC4361-2</text>
<text x="97.4" y="74.4" transform="rotate(-90 97.4 74.4)">GND</text>
<text x="113" y="74">TestPoint</text>
<text x="158.8" y="73.3">4.7u</text>
<text x="181.6" y="73.3">4.7u</text>
<text x="192.3" y="73.3">GND</text>
<text x="203.9" y="75.8">0V/-Vo</text>
<text x="205.1" y="73.3">NC/0V</text>
<text x="229.9" y="74.5">2.2u</text>
<text x="58.4" y="78.3">Q201</text>
<text x="58.4" y="80.9">2N7002</text>
<text x="199.3" y="79.6">U203</text>
<text x="94.5" y="86">GND</text>
<text x="159.3" y="84.7">GND</text>
<text x="221.5" y="86">GND</text>
<text x="53.8" y="91">GND</text>
<text x="168.8" y="101.2">+3V3</text>
<text x="128.2" y="106.3">+3V3</text>
<text x="74.6" y="112.6">0.075</text>
<text x="74.9" y="110.1">R204</text>
<text x="92.8" y="111.4">AO3420</text>
<text x="93.9" y="108.8">Q204</text>
<text x="169.4" y="116.4">GND</text>
<text x="195.5" y="119">+3V3</text>
<text x="211.3" y="119">+5V</text>
<text x="226.1" y="119">+12V</text>
<text x="120.7" y="121.5">C202</text>
<text x="120.7" y="124.1">10u</text>
<text x="132.1" y="121.5">C204</text>
<text x="132.1" y="124.1">1u</text>
<text x="169.4" y="120.2">+5V</text>
<text x="200.7" y="130.4">R205</text>
<text x="215.9" y="130.4">R206</text>
<text x="231.1" y="130.4">R207</text>
<text x="59.7" y="134.2">R202</text>
<text x="59.7" y="136.8">110k</text>
<text x="91.9" y="136.8">SENSE</text>
<text x="97.4" y="133.5" transform="rotate(-90 97.4 133.5)">GATE</text>
<text x="99.8" y="136.8">OUT</text>
<text x="101.2" y="134.7" transform="rotate(-90 101.2 134.7)">GATEP</text>
<text x="169.4" y="135.5">GND</text>
<text x="200.7" y="132.9">3k3</text>
<text x="215.9" y="132.9">5.1k</text>
<text x="231.1" y="132.9">51k</text>
<text x="91.9" y="143.1">~{ON}</text>
<text x="91.9" y="139.3">IN</text>
<text x="96.9" y="141.8">~{PWRGD}</text>
<text x="114.3" y="143.9">TP202</text>
<text x="116.1" y="138">GND</text>
<text x="127.5" y="138">GND</text>
<text x="168.9" y="139.3">+12V</text>
<text x="90.2" y="149.5">U202</text>
<text x="98.6" y="149.5">LTC4361-2</text>
<text x="98.7" y="146.8" transform="rotate(-90 98.7 146.8)">GND</text>
<text x="114.3" y="146.4">TestPoint</text>
<text x="201.9" y="144.1">D201</text>
<text x="201.9" y="146.6">LED</text>
<text x="217.2" y="144.1">D202</text>
<text x="217.2" y="146.6">LED</text>
<text x="232.4" y="144.1">D203</text>
<text x="232.4" y="146.6">LED</text>
<text x="59.7" y="150.7">Q202</text>
<text x="59.7" y="153.3">2N7002</text>
<text x="169.4" y="154.5">GND</text>
<text x="196.1" y="154.5">GND</text>
<text x="211.3" y="154.5">GND</text>
<text x="226.6" y="154.5">GND</text>
<text x="95.8" y="159.6">GND</text>
<text x="55.1" y="163.4">GND</text>
</g>
<g font-size="1.8" fill="#a90000">
<text x="90.7" y="41.7">3</text>
<text x="98.4" y="41.7">2</text>
<text x="96.3" y="47.7" transform="rotate(-90 96.3 47.7)">1</text>
<text x="95" y="55.3" transform="rotate(-90 95 55.3)">7</text>
<text x="98.8" y="55.3" transform="rotate(-90 98.8 55.3)">3</text>
<text x="163.3" y="55.3" transform="rotate(-90 163.3 55.3)">2</text>
<text x="88.2" y="65.8">5</text>
<text x="88.2" y="63.2">6</text>
<text x="103.4" y="63.2">2</text>
<text x="163.3" y="62.9" transform="rotate(-90 163.3 62.9)">1</text>
<text x="88.2" y="69.6">1</text>
<text x="103.4" y="68.3">8</text>
<text x="189.8" y="69.6">1</text>
<text x="212.7" y="69.6">7</text>
<text x="55.6" y="75.6" transform="rotate(-90 55.6 75.6)">3</text>
<text x="96.3" y="76.9" transform="rotate(-90 96.3 76.9)">4</text>
<text x="189.8" y="72.1">2</text>
<text x="212.7" y="74.7">5</text>
<text x="212.7" y="72.1">6</text>
<text x="48.8" y="78.5">1</text>
<text x="55.6" y="83.3" transform="rotate(-90 55.6 83.3)">2</text>
<text x="92" y="114">3</text>
<text x="99.6" y="114">2</text>
<text x="97.5" y="120.1" transform="rotate(-90 97.5 120.1)">1</text>
<text x="96.3" y="127.7" transform="rotate(-90 96.3 127.7)">7</text>
<text x="100.1" y="127.7" transform="rotate(-90 100.1 127.7)">3</text>
<text x="89.5" y="135.6">6</text>
<text x="104.7" y="135.6">2</text>
<text x="89.5" y="142">1</text>
<text x="89.5" y="138.2">5</text>
<text x="104.7" y="140.7">8</text>
<text x="56.9" y="148" transform="rotate(-90 56.9 148)">3</text>
<text x="97.5" y="149.3" transform="rotate(-90 97.5 149.3)">4</text>
<text x="50.1" y="150.9">1</text>
<text x="56.9" y="155.6" transform="rotate(-90 56.9 155.6)">2</text>
</g>
<g font-size="1.8" fill="#725600">
<text x="34.5" y="42.8">SUP_5V0</text>
<text x="19.6" y="79.6">DIO2_5V_EN_FROM_BOSS</text>
<text x="38.3" y="115.2">SUP_3V3</text>
<text x="20.9" y="152">DIO1_3V3_EN_FROM_BOSS</text>
</g>
<g font-size="1.8" fill="#0f0f0f">
<text x="82.2" y="61.4" transform="rotate(-90 82.2 61.4)">5V_Current_Sense</text>
<text x="83.5" y="136.3" transform="rotate(-90 83.5 136.3)">3V3_Current_Sense</text>
</g>
<g font-size="1.8" fill="#989898">
<text x="199.4" y="83.4">C207</text>
<text x="200.6" y="86">1n</text>
<text x="182.9" y="108.2">J201</text>
<text x="182.9" y="127.2">J202</text>
<text x="182.9" y="146.3">J203</text>
</g>
<g font-size="1.8" fill="#aaa">
<text x="176.5" y="106.4">1</text>
<text x="176.5" y="109">2</text>
<text x="176.5" y="125.5">1</text>
<text x="176.5" y="128">2</text>
<text x="176.5" y="144.5">1</text>
<text x="176.5" y="147.1">2</text>
</g>
</svg>
